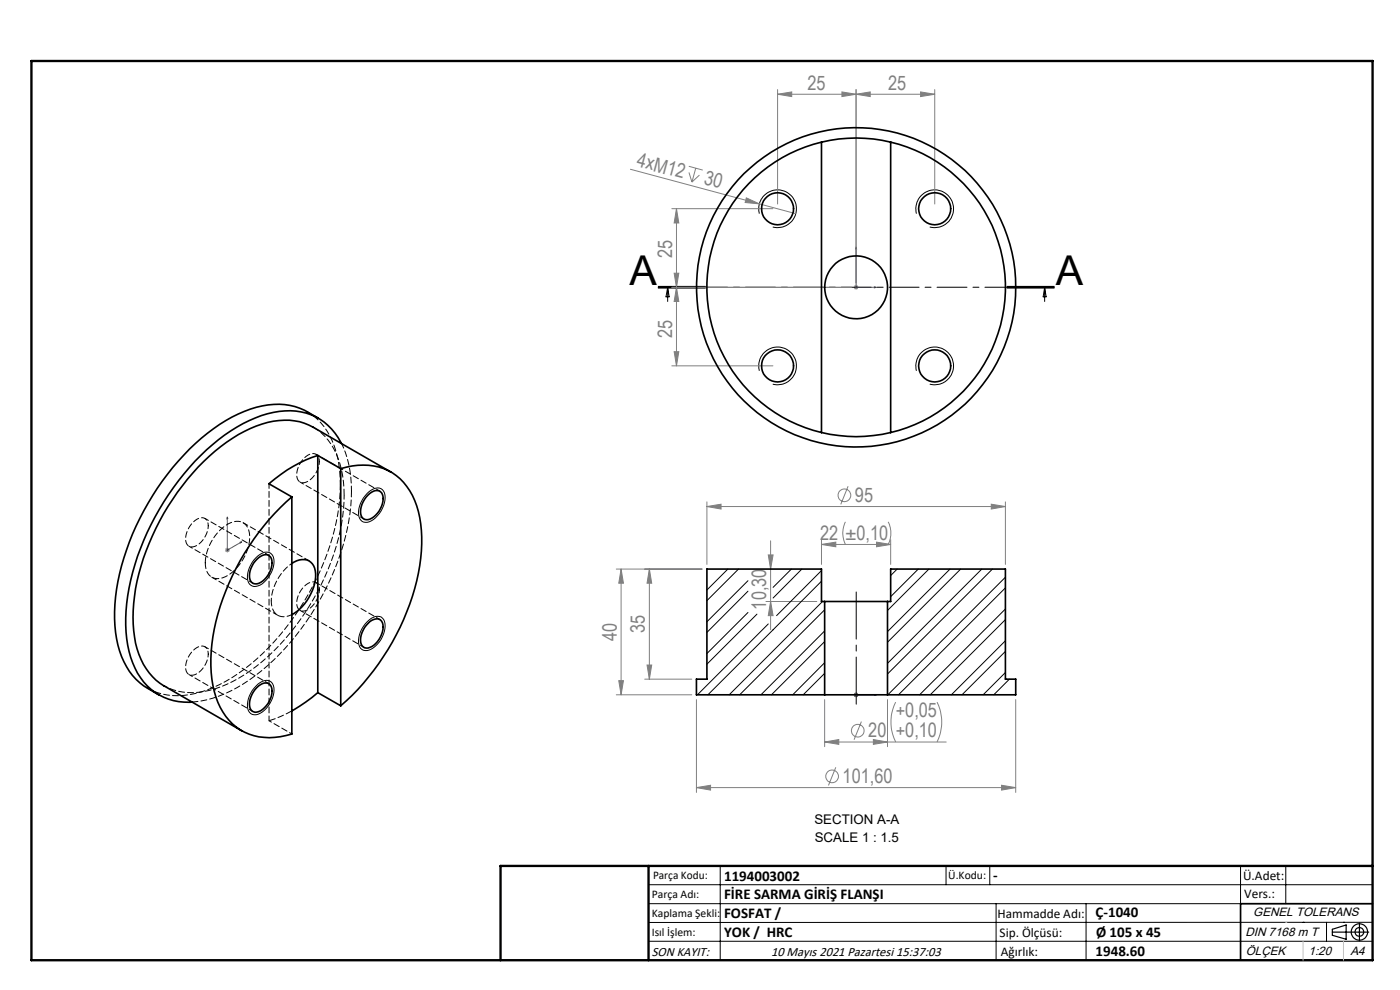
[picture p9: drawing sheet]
<svg xmlns="http://www.w3.org/2000/svg" width="297mm" height="210mm" viewBox="0 0 297 210" stroke-linecap="round" stroke-linejoin="round" font-family="sans-serif">
<g fill="none" stroke="#808080" stroke-width=".21">
<path d="M165 20l3-.5v1zM165 19v24.3M165 20h33.3M178.6 19.5l3 .5-3 .5zM181.6 20l3-.5v1zM181.6 19v41M195.3 19.5l3 .5-3 .5zM198.3 19v24.3M133.7 35.9l27.4 7.3M146.1 35.3l3 .8M146.2 36.6l.6 2M147.6 35.7l-.8 2.9"/>
<path d="M148.4 37.1l-1.6 1.5M142.5 44.3h21.5M143 58h1l-.5 3zM143.5 44.3l.5 3h-1zM143.5 44.3v33.3M158.3 42l2.8 1.2-3-.2zM161.1 43.2l7.7 2.1M142.5 61h38.1M142.5 77.6h21.5M143 74.6h1l-.5 3zM143.5 61l.5 3h-1zM181.1 61h1"/>
<path d="M181.3 60.6l.7 .7M181.6 60.5v.9M182 60.6l-.7 .7M47.7 116.7h1.1M47.9 116.3l.7 .7M48.2 116.2v1M48.6 116.3l-.7 .7M150 107.4l3-.4v1zM150 106.5v13.2M150 107.4h63.3M163 117.7h1l-.5 3zM163.5 114.7v18.9"/>
<path d="M174.3 115.5l3-.5v1zM174.3 114.5v5.2M174.3 115.5h14.6M179.4 110.7l-.2 .3a5.4 5.4 0 0 0 .2 4.5M179.9 103.1l-1.5 3.9M185.9 115l3 .5-3 .5zM188.4 110.7a5.4 5.4 0 0 1 0 4.8M188.9 114.5v5.2M210.3 107l3 .4-3 .6zM213.3 106.5v13.2M130.7 120.7h18.2M131.8 120.7l.5 3h-1z"/>
<path d="M131.8 120.7v26.7M137.8 120.7l.5 3h-1zM137.8 120.7v23.4M162.5 127.6h10.8M163.5 127.6l.5 3h-1zM130.7 147.4h16.1M131.3 144.4h1l-.5 3zM136.8 144.1h10M137.3 141.1h1l-.5 3zM147.7 148.4v19.7M174.9 157.4l3-.5v1zM174.9 148.4v10"/>
<path d="M174.9 157.4h25.8M181.1 147.4h1M181.3 147l.7 .7M181.6 146.9v1M182 147l-.7 .7M182.7 153.1l-1.5 3.8M185.3 156.9l3 .5-3 .5zM188.3 148.4v10M190 148.9a9.6 9.6 0 0 0 0 8.5M198.8 148.9a9.6 9.6 0 0 1 0 8.5M215.5 148.4v19.7M147.7 167.1l3-.5v1z"/>
<path d="M147.7 167.1h67.8M177.3 162.8l-1.5 3.8M212.5 166.6l3 .5-3 .5z"/>
<circle cx="179.1" cy="105.1" r="1.33"/>
<circle cx="182" cy="155" r="1.34"/>
<circle cx="176.5" cy="164.7" r="1.34"/>
</g>
<g fill="none" stroke="#000" stroke-width=".21">
<path d="M161.1 45.3a4 4 0 0 1 3.5-5 4 4 0 0 1 4.3 4.3 4 4 0 0 1-5 3.5M194.4 45.3a4 4 0 0 1 3.5-5 4 4 0 0 1 4.4 4.3 4 4 0 0 1-5.1 3.5M139.6 61.1h10zM139.6 60.9h10M139.6 60.8h10M141.6 61l.4 2h-.7zM141.6 61v3M161.1 78.7a4 4 0 0 1 3.5-5.1 4 4 0 0 1 4.3 4.3 4 4 0 0 1-5 3.6M194.4 78.7a4 4 0 0 1 3.5-5.1 4 4 0 0 1 4.4 4.4 4 4 0 0 1-5.1 3.5M213.6 60.9h10M213.6 60.8h10M213.6 61.1h10"/>
<path d="M221.6 61v3M221.6 61l.3 2h-.6zM54.3 118.3l.5-.4a1.98 1.98 0 0 1 3-.1 5.1 5.1 0 0 1-1.7 5.6 2.05 2.05 0 0 1-3.4 .1 5.4 5.4 0 0 1 1.6-5.2zM77.9 104.7a2.41 2.41 0 0 1 3.2-.8 3.8 3.8 0 0 1-.2 4.5 4.2 4.2 0 0 1-3.4 2.4 2.07 2.07 0 0 1-1.4-2.9l.7-1.7zM77.9 131.9a2.32 2.32 0 0 1 3.2-.8 3.6 3.6 0 0 1 0 3.9 4.7 4.7 0 0 1-3.6 3 1.74 1.74 0 0 1-1.4-2.3l.2-1.1 .5-1.2zM54.3 145.5a2.38 2.38 0 0 1 3.3-.8 3.9 3.9 0 0 1-.3 4.5 4.1 4.1 0 0 1-3.4 2.4 1.79 1.79 0 0 1-1.4-2.2l.4-1.8 .6-1.1zM137.6 187.7h153.6M137.6 191.7h153.6M137.6 199.7h153.6M152.8 183.7v20M200.7 183.7v4M210 183.7v4"/>
<path d="M211.3 191.7v12M230.4 191.7v12M263.2 183.7v20M272.8 183.7v8M276.4 195.6h.1M281.4 195.6v4.1M285 195.6h.1M291.2 195.6l-153.6 .1"/>
</g>
<g fill="none" stroke="#000" stroke-width=".25">
<path d="M282.6 197.7h7.8M282.6 197.1l3-.9v3l-3-.8zM288.4 195.8v3.8M106.2 203.7h185"/>
<circle cx="288.4" cy="197.7" r="1.74"/>
<circle cx="288.4" cy="197.7" r=".93"/>
</g>
<path d="M181.6 52.4v8.6h4.3M181.6 52.4l.1 .4h-.2zM185.5 60.8l.4 .2-.4 .1zM48.2 109.7l.1 .3-.1 .1zM48.2 109.7v7l3.1-1.8M51 115l.3-.1-.3 .3zM181.5 147.4h.2zM181.6 147.4h.1M181.6 147.4h4.3M185.9 147.4h-.4h.4" fill="none" stroke="#00f" stroke-width=".21"/>
<path d="M181.6 149.4v-23.8" fill="none" stroke="#000" stroke-width=".21" stroke-dasharray="15.2 1.3 1.3 1.3" stroke-dashoffset="5.2"/>
<path d="M223.6 60.9h-84" fill="none" stroke="#000" stroke-width=".21" stroke-dasharray="6.3 1.3 1.3 1.3" stroke-dashoffset="1.8"/>
<path d="M291.2 191.7h-28v12" fill="none" stroke="#000" stroke-width=".35"/>
<path d="M6.7 12.9h284.5v190.8h-284.5zM137.6 183.7v20M291.2 183.7h-185v20" fill="none" stroke="#000" stroke-width=".5"/>
<path d="M276.4 199.7v4M285 199.7v4" fill="none" stroke="#c0c0c0" stroke-width=".21"/>
<path d="M272.8 195.6h.1" fill="none" stroke="#c0c0c0" stroke-width=".25"/>
<g fill="#00f">
<path d="M185.5 60.8l.4 .2-.4 .1zM181.6 52.4l.1 .4h-.2z"/>
<path d="M51 115l.3-.1-.3 .3zM48.2 109.7l.1 .3-.1 .1z"/>
<path d="M185.5 147.4h.4zM181.5 147.4h.2zM185.5 147.4h.4zM181.5 147.4h.2z"/>
</g>
<g fill="#808080">
<path d="M158.3 42l2.8 1.2-3-.2z"/>
<path d="M178.6 19.5l3 .5-3 .5zM165 20l3-.5v1z"/>
<path d="M181.6 20l3-.5v1zM195.3 19.5l3 .5-3 .5zM174.3 115.5l3-.5v1zM185.9 115l3 .5-3 .5zM150 107.4l3-.4v1zM210.3 107l3 .4-3 .6zM147.7 167.1l3-.5v1zM212.5 166.6l3 .5-3 .5zM174.9 157.4l3-.5v1zM185.3 156.9l3 .5-3 .5z"/>
<path d="M143 58h1l-.5 3zM143.5 44.3l.5 3h-1zM137.3 141.1h1l-.5 3zM137.8 120.7l.5 3h-1zM131.3 144.4h1l-.5 3zM131.8 120.7l.5 3h-1zM163.5 127.6l.5 3h-1zM163 117.7h1l-.5 3z"/>
<path d="M143.5 61l.5 3h-1zM143 74.6h1l-.5 3z"/>
</g>
<g fill="none" stroke="#000" stroke-width=".35">
<path d="M174.3 30.2a31.7 31.7 0 0 0-24.3 30.8 31.7 31.7 0 0 0 24.3 30.7M174.3 30.2a31 31 0 0 1 14.6 0M174.3 30.2v61.5M188.9 30.2a31.6 31.6 0 0 1 24.4 30.8 31.6 31.6 0 0 1-24.4 30.7M188.9 30.2v61.5M67.4 96.6a29.6 29.6 0 0 0-10.4 6l4.9 2.8M67.4 96.6l4.9 2.8M67.4 96.6v50.3M67.5 88.7a14.7 14.7 0 0 0-14.4-1.9 38.4 38.4 0 0 0-16.4 12.4 53.6 53.6 0 0 0-12.3 29 22.7 22.7 0 0 0 3 14.2 15.3 15.3 0 0 0 6.3 5M72.3 99.4a12.6 12.6 0 0 1 12.6 2.2 16.3 16.3 0 0 1 4.5 10.9 42.6 42.6 0 0 1-5.3 22.1 51.4 51.4 0 0 1-11.8 15.1M72.3 99.4v50.3M72.4 94.1a12.1 12.1 0 0 0-13.2-6.8 29.7 29.7 0 0 0-15.4 8.1 54.7 54.7 0 0 0-17.1 34.2 22.5 22.5 0 0 0 3.1 14.1 12 12 0 0 0 11 5.2"/>
<path d="M174.3 91.7a31 31 0 0 0 14.6 0M54.5 118.6l.8-.6a1.46 1.46 0 0 1 1.7-.2 1.46 1.46 0 0 1 .7 1.6 5 5 0 0 1-3.2 4.5 1.57 1.57 0 0 1-1.5-2.3l.5-1.6zM59.5 107.7l2.4-2.3v50.3a13 13 0 0 1-11.8-1.5 14.8 14.8 0 0 1-5.2-10.2 40.4 40.4 0 0 1 4.4-21.9 52.4 52.4 0 0 1 10.2-14.4zM61.9 119.5a3 3 0 0 1 4.6 .5 7.6 7.6 0 0 1-1 6.8l-.9 1.3-1.1 1.1-1.6 1.2M78.1 105l.4-.3a1.55 1.55 0 0 1 1.6-.6 1.55 1.55 0 0 1 1.1 1.2 4.8 4.8 0 0 1-3.1 4.9 1.56 1.56 0 0 1-1.6-2.2l.5-1.6zM82.9 100.1l-16.5-9.5a13.6 13.6 0 0 0-12-.2 39.1 39.1 0 0 0-16.8 14 49 49 0 0 0-9.3 25.1 19.5 19.5 0 0 0 3.3 13.2 10.3 10.3 0 0 0 3.2 2.8l16.5 9.5M78.1 132.2a1.87 1.87 0 0 1 2.9-.4 4.4 4.4 0 0 1-1.7 5.1l-.4 .3a1.46 1.46 0 0 1-1.7 .1 1.46 1.46 0 0 1-.7-1.6l.3-1.5 .5-1.1zM174.9 127.6h13.4M174.9 127.6h-.6v-6.9h-24.3v23.4h-2.3v3.3h27.2M174.9 127.6v19.8M188.3 127.6h.6v-6.9h24.4v23.4h2.2v3.3h-27.2M188.3 127.6v19.8"/>
<path d="M54.5 145.8l.4-.3a1.55 1.55 0 0 1 1.6-.6 1.55 1.55 0 0 1 1.2 1.2 4.8 4.8 0 0 1-3.2 5 1.56 1.56 0 0 1-1.5-2.2l.5-1.7zM67.4 146.9l-2.6 2-2.9 1.9M67.4 146.9l4.9 2.8M174.9 147.4h13.4"/>
<circle cx="165" cy="44.3" r="3.4"/>
<circle cx="198.3" cy="44.3" r="3.4"/>
<circle cx="165" cy="77.6" r="3.4"/>
<circle cx="181.6" cy="61" r="33.9"/>
<circle cx="181.6" cy="61" r="6.7"/>
<circle cx="198.3" cy="77.6" r="3.4"/>
</g>
<g fill="none" stroke="#000" stroke-width=".21">
<path d="M154.4 120.7l-4.4 4.5M156.7 120.7l-6.7 6.7M158.7 123.2l-8.7 8.7M158.7 129.9l-8.7 8.7M158.7 125.4l-8.7 8.8M160.6 130.3l-10.6 10.6M163 132.4l-15 15M167.9 120.7l-3.9 3.9M170.1 120.7l-6.1 6.2M174.3 121l-9.6 9.6M174.3 123.3l-24.1 24.1M174.5 127.6l-19.8 19.8"/>
<path d="M174.9 136.1l-11.2 11.3M174.9 133.8l-13.5 13.6M174.9 129.4l-18 18M190.3 120.7l-1.4 1.4M194.8 120.7l-5.9 5.9M197.1 120.7l-8.8 8.8M201.5 120.7l-13.2 13.3M203.8 120.7l-15.5 15.5M208.3 120.7l-20 20M210.5 120.7l-22.2 22.3M213.3 122.4l-25 25M213.3 129.2l-18.2 18.2"/>
<path d="M213.3 135.9l-11.5 11.5M213.3 124.7l-22.7 22.7M213.3 131.4l-16 16M213.3 138.2l-9.2 9.2M174.9 147.3v.1M174.9 142.8l-4.5 4.6M174.9 140.6l-6.7 6.8M213.3 142.7l-4.7 4.7M214.1 144.1l-3.3 3.3M215.5 147.2l-.2 .2"/>
</g>
<path d="M61.9 119.5a10.5 10.5 0 0 0-4.4 8M57.1 152.9l4.8 2.8" fill="none" stroke="#000" stroke-width=".21" stroke-dasharray="1.3 .6" stroke-dashoffset=".7"/>
<path d="M66.4 90.6a13.7 13.7 0 0 1 6.3 10.3l.3 4.2M61.9 150.8l-2.3 1.1-2.5 1" fill="none" stroke="#000" stroke-width=".21" stroke-dasharray="1.3 .6" stroke-dashoffset="-.1"/>
<path d="M73 105.1a47.7 47.7 0 0 1-9.4 26.5 39.1 39.1 0 0 1-16.7 14.1 14.1 14.1 0 0 1-12.1-.3" fill="none" stroke="#000" stroke-width=".21" stroke-dasharray="1.3 .6" stroke-dashoffset=".5"/>
<path d="M57.1 102.6v50.3M65.6 119l-14-8.1M74.6 104.2a22.5 22.5 0 0 0-2.1-10.1M44.9 122.4l14 8.1M57.5 127.5a2.89 2.89 0 0 0 2.7 3.3l1.7-.4M31.3 146a14.6 14.6 0 0 0 12.7 .3 41 41 0 0 0 17.5-14.3 53 53 0 0 0 10.7-27.6v-1.6" fill="none" stroke="#000" stroke-width=".21" stroke-dasharray="1.3 .6" stroke-dashoffset=".2"/>
<path d="M40.8 148.9a26.5 26.5 0 0 0 14.7-6.6 54.8 54.8 0 0 0 18.9-35l.2-3.1" fill="none" stroke="#000" stroke-width=".21" stroke-dasharray="1.3 .6" stroke-dashoffset=".1"/>
<path d="M72.2 102.8a19.7 19.7 0 0 0-4.2-13.2l-1.6-1.5-1.2-.8" fill="none" stroke="#000" stroke-width=".21" stroke-dasharray="1.3 .6" stroke-dashoffset=".3"/>
<path d="M67.8 97.9a1.47 1.47 0 0 0-.8-1.5 1.47 1.47 0 0 0-1.7 .1 4.9 4.9 0 0 0-2.2 5.1 1.57 1.57 0 0 0 2.7 .2 5.4 5.4 0 0 0 2-3.9M44.2 111.5a1.47 1.47 0 0 0-.7-1.5 1.47 1.47 0 0 0-1.7 .1 4.9 4.9 0 0 0-2.3 5.1 1.57 1.57 0 0 0 2.7 .2 5.4 5.4 0 0 0 2-3.9M44.2 138.7a1.47 1.47 0 0 0-.7-1.5 1.47 1.47 0 0 0-1.7 .2 4.9 4.9 0 0 0-2.3 5 1.57 1.57 0 0 0 2.7 .2 5.4 5.4 0 0 0 2-3.9M67.8 125.1a1.47 1.47 0 0 0-.8-1.5 1.47 1.47 0 0 0-1.7 .2 4.9 4.9 0 0 0-2.2 5 1.57 1.57 0 0 0 2.7 .2 5.4 5.4 0 0 0 2-3.9" fill="none" stroke="#000" stroke-width=".21" stroke-dasharray="1.3 .6" stroke-dashoffset=".6"/>
<path d="M43.5 119.4a10.1 10.1 0 0 1 5.5-8.5 2.72 2.72 0 0 1 4 2.7 10 10 0 0 1-5.7 9 2.64 2.64 0 0 1-3.7-2.6l-.1-.6" fill="none" stroke="#000" stroke-width=".21" stroke-dasharray="1.3 .6"/>
<path d="M40.1 115.9l13.5 7.8M57 117.8l-13.5-7.8M63.6 102.3l13.6 7.8M80.6 104.2l-13.6-7.8M63.6 129.5l13.6 7.8M80.6 131.4l-13.6-7.8M40.1 143.1l13.5 7.8M57 145l-13.5-7.8" fill="none" stroke="#000" stroke-width=".21" stroke-dasharray="1.3 .6" stroke-dashoffset=".4"/>
<g font-size="8.7">
<text x="133.5" y="60.5">A</text>
<text x="224" y="60.5">A</text>
</g>
<g font-size="4.2" fill="#808080">
<text x="171.3" y="19">25</text>
<text x="188.4" y="19">25</text>
<text x="134.9" y="35.2" transform="rotate(15 134.9 35.2)">4xM12</text>
<text x="149.1" y="39.1" transform="rotate(15 149.1 39.1)">30</text>
<text x="142.6" y="54.8" transform="rotate(-90 142.6 54.8)">25</text>
<text x="142.6" y="71.8" transform="rotate(-90 142.6 71.8)">25</text>
<text x="181.4" y="106.5">95</text>
<text x="174" y="114.5">22 ±0,10</text>
<text x="162.6" y="129.3" transform="rotate(-90 162.6 129.3)">10,30</text>
<text x="130.8" y="136" transform="rotate(-90 130.8 136)">40</text>
<text x="136.8" y="134.3" transform="rotate(-90 136.8 134.3)">35</text>
<text x="190" y="152.2">+0,05</text>
<text x="184.2" y="156.4">20</text>
<text x="190" y="156.4">+0,10</text>
<text x="178.8" y="166.1">101,60</text>
</g>
<g font-size="3.2">
<text x="153.6" y="186.8">1194003002</text>
<text x="153.6" y="190.8">FİRE SARMA GİRİŞ FLANŞI</text>
<text x="210.7" y="186.6">-</text>
<text x="153.6" y="194.8">FOSFAT /</text>
<text x="232.4" y="194.5">Ç-1040</text>
<text x="153.6" y="198.8">YOK / HRC</text>
<text x="232.4" y="202.8">1948.60</text>
<text x="232.5" y="198.8">Ø 105 x 45</text>
</g>
<g font-size="2.8">
<text x="172.8" y="174.8">SECTION A-A</text>
<text x="172.8" y="178.6">SCALE 1 : 1.5</text>
<text x="263.7" y="186.7">Ü.Adet:</text>
<text x="263.9" y="190.5">Vers.:</text>
<text x="211.6" y="194.8">Hammadde Adı:</text>
<text x="138.3" y="202.8">SON KAYIT:</text>
<text x="163.6" y="202.8">10 Mayıs 2021 Pazartesi 15:37:03</text>
<text x="212.1" y="198.7">Sip. Ölçüsü:</text>
<text x="212.3" y="202.7">Ağırlık:</text>
</g>
<g font-size="2.6">
<text x="265.9" y="194.4">GENEL TOLERANS</text>
<text x="264.2" y="198.5">DIN 7168 m T</text>
<text x="264.3" y="202.6">ÖLÇEK</text>
<text x="277.6" y="202.6">1:20</text>
<text x="286.5" y="202.6">A4</text>
</g>
<g font-size="2.5">
<text x="138.3" y="190.5">Parça Adı:</text>
<text x="138.5" y="186.5">Parça Kodu:</text>
<text x="201.2" y="186.5">Ü.Kodu:</text>
<text x="138.3" y="194.5">Kaplama Şekli:</text>
<text x="138.3" y="198.6">Isıl İşlem:</text>
</g>
</svg>
